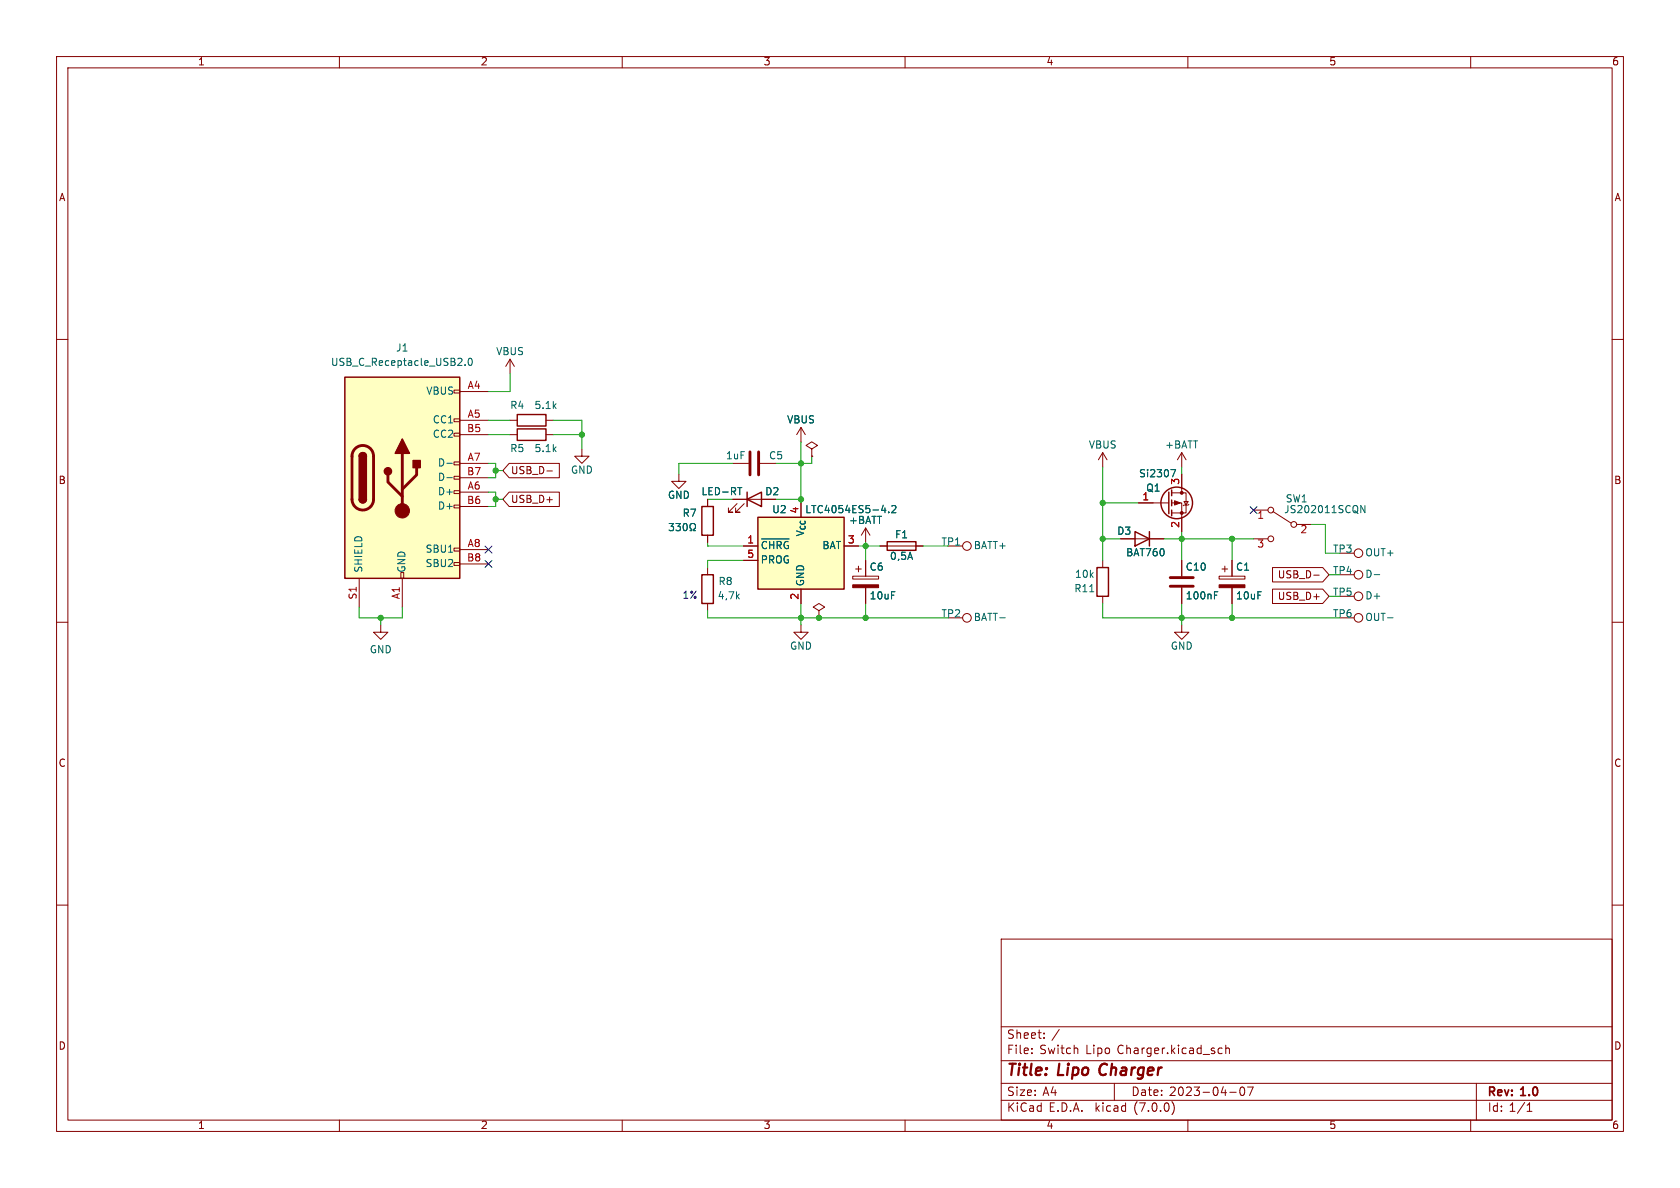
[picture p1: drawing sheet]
<svg xmlns="http://www.w3.org/2000/svg" width="297mm" height="210mm" viewBox="0 0 297 210" stroke-linecap="round" stroke-linejoin="round" font-family="sans-serif">
<g fill="none" stroke="#840000" stroke-width=".18">
<path d="M10 10h277v190h-277zM12 12h273v186h-273zM60 10v2M110 10v2M160 10v2M210 10v2M260 10v2M10 60h2M285 60h2M80.3 76.6h1v.5h-1zM80.3 74h1v.5h-1zM80.3 69h1v.5h-1z"/>
<path d="M81.3 74.3h5.1M81.3 69.2h5.1M81.3 76.8h5.1M90.2 74.3h1.2M90.2 76.8h1.2M90.2 63.5l-.8 1.3M90.2 63.5v2.5M90.2 63.5l.7 1.3M96.5 74.3h1.3M96.5 76.8h1.3M102.9 79.4v1.2h1.2l-1.2 1.3-1.3-1.3h1.3M141.6 75.6l-.8 1.2"/>
<path d="M141.6 75.6v2.5M141.6 75.6l.8 1.2M143.5 79.4l1-.7-1-.6-1 .6 1 .7v1.2M80.3 99.4h1v.5h-1zM80.3 96.9h1v.5h-1zM80.3 89.3h1v.5h-1zM80.3 86.7h1v.5h-1zM80.3 84.2h1v.5h-1zM80.3 81.7h1v.5h-1zM81.3 87h5.1M81.3 81.9h5.1M81.3 97.2h5.1"/>
<path d="M81.3 89.5h5.1M81.3 84.5h5.1M81.3 99.7h5.1M90 81.9h8.9v2.6h-8.9l-1.1-1.3zM90 87h8.9v2.5h-8.9l-1.1-1.2zM96.7 83.3h.9M120 83.8v1.3h1.3l-1.3 1.3-1.3-1.3h1.3M125.1 88.3v1.2M125.1 94.6v1.3M129.5 81.9h2.8M129.5 88.3h7.7M130.3 89l-1.5 1.6h.7h-.7v-.8"/>
<path d="M131.4 96.5h2.6M131.4 99.1h2.6M131.6 89l-1.6 1.6h.8h-.8v-.8M134.4 81.9h2.8M143.5 80.6h.1M149.2 96.5h2.6M153 93.3l-.7 1.3M153 93.3v2.6M153 99.1v2.8M153 93.3l.8 1.3M155.6 96.5h7.6M167.6 96.5h2.6"/>
<path d="M194.9 80v2.6M194.9 99.1v1.2M194.9 80l-.7 1.3M194.9 80l.8 1.3M198.1 95.3h7.6M201.3 88.9h5.3M207.1 88.9h1.8v5.1M207.1 87.1h2.6v3.6h-2.6M208.9 80v2.6M208.9 83.8v3.3M208.9 99.1v2.8M208.9 80l-.7 1.3"/>
<path d="M208.9 80l.8 1.3M209.3 88.6h.8l-.4 .7zM210.2 89.2l-.1 .1h-.8l-.1 .1M217.8 99.1v2.8M221.6 90.2h2.6M221.6 95.3h2.6M225 90.4l3.2 2.1M229.2 92.7h2.6M10 110h2M63.5 102.2v5.1M67.3 110.5v1.3h1.3l-1.3 1.2-1.3-1.2h1.3M70.9 101.2h.5v1h-.5z"/>
<path d="M71.1 102.2v5.1M125.1 100.3v1.3M125.1 106.7v1.3M141.6 110.5v1.3h1.3l-1.3 1.2-1.3-1.2h1.3M141.6 104.1v2.6M144.8 108l1-.7-1-.6-1 .6 1 .7v1.2M144.8 109.2h.1M150.7 101.9h4.6v.5h-4.6zM151.3 100.6h1M151.8 100.1v1M153 103.9v2.8M167.6 109.2h2.6"/>
<path d="M194.9 105.4v1.3M208.9 110.5v1.3h1.3l-1.3 1.2-1.3-1.2h1.3M208.9 103.9v2.8M215.5 101.9h4.6v.5h-4.6zM216 100.6h1M216.5 100.1v1M217.8 103.9v2.8M225 104.1h8.8l1.1 1.3-1.1 1.3h-8.8zM225 100.3h8.8l1.1 1.3-1.1 1.3h-8.8zM232.3 101.7h.9M236.9 109.2h2.5M236.9 105.4h2.5"/>
<path d="M285 110h2M10 160h2M285 160h2M177 166h108v32h-108zM60 198v2M110 198v2M160 198v2M177 194.5h108M177 191.5h108M177 187.5h108M177 181.5h108M182.4 186.1v.2"/>
<path d="M182.4 185.3v.2M184.6 183.4v.2M184.6 182.6v.2M190.5 185.3v1M197 191.5v3M207.2 194.8a1.74 1.74 0 0 1 0 2.2M210 198v2M215.5 186.2h.6M215.5 185.3h.6M216.7 185.4l.2-.1h.4v1M216.7 184.8v1.5M217.4 193.1h1.1"/>
<path d="M219.4 192.2h.1a.81 .81 0 0 1 .6 .6 .81 .81 0 0 1-.3 .8l-.1 .1a.81 .81 0 0 1-.6-.7 .81 .81 0 0 1 .3-.8zM220.5 192.2h1l-.6 1.5M260 198v2M261 191.5v6.5M270 196.5h.8M270 195.4l.4-.4v1.5"/>
<circle cx="170.9" cy="96.5" r=".76"/>
<circle cx="224.7" cy="90.2" r=".51"/>
<circle cx="224.7" cy="95.3" r=".51"/>
<circle cx="228.7" cy="92.7" r=".51"/>
<circle cx="240.2" cy="97.8" r=".76"/>
<circle cx="170.9" cy="109.2" r=".76"/>
<circle cx="240.2" cy="101.6" r=".76"/>
<circle cx="240.2" cy="109.2" r=".76"/>
<circle cx="240.2" cy="105.4" r=".76"/>
</g>
<g fill="none" stroke="#840000" stroke-width=".25">
<path d="M61 66.7h20.3v35.5h-20.3zM91.4 73.3h5.1v2h-5.1zM91.4 75.8h5.1v2.1h-5.1zM63.5 88.3a.64 .64 0 0 0 .6 .6 .64 .64 0 0 0 .7-.6M63.5 80.6a.64 .64 0 0 1 .6-.6 .64 .64 0 0 1 .7 .6M124.1 89.5h2v5.1h-2zM132.1 88.3l2.5-1.3v2.5zM132.1 87v2.5M134 91.4h15.2v12.7h-15.2zM156.8 95.8h5.1v1.5h-5.1zM200.7 94l2.5 1.3-2.5 1.2zM203.2 94v2.5"/>
<path d="M206.6 87v3.8M207.1 86.6v1M207.1 88.4v1M207.1 90.2v1M124.1 101.6h2v5.1h-2zM193.9 100.3h2.1v5.1h-2.1z"/>
<circle cx="208" cy="88.9" r="2.79"/>
</g>
<g fill="#ffffc2" stroke="#ffffc2" stroke-width=".18">
<path d="M61 66.7h20.3v35.5h-20.3z"/>
<path d="M134 91.4h15.2v12.7h-15.2z"/>
</g>
<path d="M62.8 79.3a1.9 1.9 0 0 1 2.1-.4 1.9 1.9 0 0 1 1.1 1.7v7.7a1.91 1.91 0 0 1-1.9 1.9 1.91 1.91 0 0 1-1.9-1.9v-7.8l.2-.7zM132.6 79.9v4M134.1 79.9v4M68.6 83.9v1.3l2.5 2.6M71.1 80.1v10.2M73.7 82.7v1.2l-2.6 2.6M206.9 103.6h4M206.9 102.1h4" fill="none" stroke="#840000" stroke-width=".51"/>
<g fill="#840000" stroke="#840000" stroke-width=".25">
<path d="M63.5 88.3h1.3a.64 .64 0 0 1-.7 .6 .64 .64 0 0 1-.6-.6z"/>
<path d="M63.5 80.6h1.3v7.7h-1.3z"/>
<path d="M63.7 80.2a.64 .64 0 0 1 .7-.1 .64 .64 0 0 1 .4 .5h-1.3z"/>
<path d="M71.1 77.6l1.3 2.5h-2.6z"/>
<path d="M73 81.4h1.3v1.3h-1.3z"/>
<circle cx="68.6" cy="83.3" r=".63"/>
</g>
<g fill="#840000" stroke="#840000" stroke-width=".18">
<path d="M150.7 103.4h4.6v.5h-4.6z"/>
<path d="M207.6 88.5l1.1 .4-1.1 .4z"/>
<path d="M215.5 103.4h4.6v.5h-4.6z"/>
<circle cx="71.1" cy="90.3" r="1.27"/>
<circle cx="208.9" cy="90.7" r=".25"/>
<circle cx="208.9" cy="87.1" r=".25"/>
</g>
<g fill="none" stroke="#006464" stroke-width=".18">
<path d="M82.2 64.5v.1M82.9 63.5l.2-.2a.68 .68 0 0 1 .4 .7 .68 .68 0 0 1-.4 .6l-.2-.1-.1-.4zM79 81.9h1M79 84.4h1M79.3 97.6h.7M118.3 92.5h.8l-.4 .5 .3 .1v.6l-.2 .1-.5-.1M119.5 92.5h.8l-.4 .5 .3 .1v.6l-.2 .1-.5-.1M120.9 92.7l.2-.2a.68 .68 0 0 1 .4 .7 .68 .68 0 0 1-.4 .6l-.2-.1-.1-.4zM122 93.8h.3v-.2a.54 .54 0 0 1-.3-.8 .54 .54 0 0 1 .8-.2 .58 .58 0 0 1-.2 1v.2h.3M130.4 86.2h.7M134.6 95.3h4.9M135.5 95.8l-.2-.1-.3 .1-.3 .5"/>
<path d="M136.1 95.7v1.3M136.8 95.7v1.3M138.1 96.1l-.1-.3-.6-.1v1.3M139.3 95.8h-.5l-.2 .5M155.8 90.2h.8M157.1 90.5v.1M157.7 89.5l.4-.1 .3 .3-.8 .9h.8M207 83h.8l-.5 1.3M241.3 89.4v1.2l-.7-1.2v1.2M214.7 104.6h.6M242.9 101.6h1M245.3 109.2h1"/>
</g>
<g fill="none" stroke="#009600" stroke-width=".18">
<path d="M86.4 76.8h3.8M86.4 74.3h3.8M90.2 66v3.2h-3.8M97.8 74.3h5.1v5.1M97.8 76.8h5.1M141.6 78.1v10.8M86.4 81.9h1.2v2.6h-1.2M86.4 87h1.2v2.5h-1.2M87.6 88.3h1.3M87.6 83.2h1.3M125.1 95.9v.6h6.3M125.1 88.3h4.4"/>
<path d="M129.5 81.9h-9.5v1.9M131.4 99.1h-6.3v1.2M137.2 88.3h4.4M143.5 80.6v1.3h-6.3M151.8 96.5h3.8M153 95.9v3.2M163.2 96.5h4.4M194.9 82.6v16.5M194.9 95.3h3.2M194.9 88.9h6.4M205.7 95.3h15.9M208.9 82.6v1.2"/>
<path d="M208.9 94v5.1M217.8 95.3v3.8M231.8 92.7h2.5v5.1h2.6M63.5 107.3v1.9h7.6v-1.9M67.3 109.2v1.3M125.1 108v1.2h42.5M141.6 106.7v3.8M153 106.7v2.5M194.9 106.7v2.5h42M208.9 106.7v3.8M217.8 106.7v2.5M234.9 105.4h2"/>
<path d="M234.9 101.6h2"/>
</g>
<path d="M85.8 99.1l1.2 1.2M85.8 96.5l1.2 1.3M87 99.1l-1.2 1.2M87 96.5l-1.2 1.3M221 89.6l1.2 1.2M222.2 89.6l-1.2 1.2" fill="none" stroke="#000084" stroke-width=".18"/>
<g fill="#009600" stroke="#009600" stroke-width=".18">
<circle cx="87.6" cy="83.2" r=".46"/>
<circle cx="87.6" cy="88.3" r=".46"/>
<circle cx="67.3" cy="109.2" r=".46"/>
<circle cx="153" cy="109.2" r=".46"/>
<circle cx="144.8" cy="109.2" r=".46"/>
<circle cx="194.9" cy="88.9" r=".46"/>
<circle cx="194.9" cy="95.3" r=".46"/>
<circle cx="208.9" cy="109.2" r=".46"/>
<circle cx="153" cy="96.5" r=".46"/>
<circle cx="141.6" cy="81.9" r=".46"/>
<circle cx="141.6" cy="88.3" r=".46"/>
<circle cx="102.9" cy="76.8" r=".46"/>
<circle cx="141.6" cy="109.2" r=".46"/>
<circle cx="217.8" cy="95.3" r=".46"/>
<circle cx="208.9" cy="95.3" r=".46"/>
<circle cx="217.8" cy="109.2" r=".46"/>
</g>
<g font-size="2.8" fill="#840000">
<text x="178" y="190.8">Title:</text>
<text x="187.1" y="190.8">Lipo Charger</text>
</g>
<g font-size="2.1" fill="#840000">
<text x="178" y="183.9">Sheet:</text>
<text x="185.9" y="183.9">/</text>
<text x="178" y="186.6">File:</text>
<text x="183.8" y="186.6">Switch</text>
<text x="192" y="186.6">Lipo</text>
<text x="197.6" y="186.6">Charger.kicad_sch</text>
<text x="178" y="196.8">KiCad</text>
<text x="178" y="194">Size:</text>
<text x="184.3" y="194">A4</text>
<text x="185.4" y="196.8">E.D.A.</text>
<text x="193.7" y="196.8">kicad</text>
<text x="200" y="194">Date:</text>
<text x="200.6" y="196.8">(7.0.0)</text>
<text x="206.7" y="194">2023-04-07</text>
<text x="263" y="194.2">Rev:</text>
<text x="263" y="196.8">Id: 1/1</text>
<text x="269" y="194.2">1.0</text>
</g>
<g font-size="1.8" fill="#840000">
<text x="35" y="11.8">1</text>
<text x="85" y="11.8">2</text>
<text x="135" y="11.8">3</text>
<text x="185" y="11.8">4</text>
<text x="235" y="11.8">5</text>
<text x="285" y="11.8">6</text>
<text x="10.4" y="35.8">A</text>
<text x="285.4" y="35.8">A</text>
<text x="10.3" y="85.8">B</text>
<text x="90.3" y="84.1">USB_D-</text>
<text x="90.3" y="89.2">USB_D+</text>
<text x="285.3" y="85.8">B</text>
<text x="225.8" y="106.3">USB_D+</text>
<text x="225.8" y="102.5">USB_D-</text>
<text x="10.3" y="135.8">C</text>
<text x="285.3" y="135.8">C</text>
<text x="10.3" y="185.8">D</text>
<text x="285.3" y="185.8">D</text>
<text x="35" y="199.8">1</text>
<text x="85" y="199.8">2</text>
<text x="135" y="199.8">3</text>
<text x="185" y="199.8">4</text>
<text x="235" y="199.8">5</text>
<text x="285" y="199.8">6</text>
</g>
<g font-size="1.8" fill="#006464">
<text x="58.4" y="65">USB_C_Receptacle_USB2.0</text>
<text x="70" y="62.4">J1</text>
<text x="87.7" y="63.1">VBUS</text>
<text x="75.2" y="70">VBUS</text>
<text x="76.4" y="75.1">CC1</text>
<text x="76.4" y="77.7">CC2</text>
<text x="90.1" y="72.6">R4</text>
<text x="94.4" y="72.6">5.1k</text>
<text x="139.1" y="75.1">VBUS</text>
<text x="77.3" y="82.7">D-</text>
<text x="90.1" y="80.2">R5</text>
<text x="94.4" y="80.2">5.1k</text>
<text x="128.3" y="81.5">1uF</text>
<text x="135.9" y="81.5">C5</text>
<text x="192.4" y="79.6">VBUS</text>
<text x="205.9" y="79.6">+BATT</text>
<text x="77.3" y="87.8">D+</text>
<text x="77.3" y="85.3">D-</text>
<text x="100.9" y="84">GND</text>
<text x="118" y="88.5">GND</text>
<text x="123.9" y="87.8">LED-RT</text>
<text x="135.2" y="87.8">D2</text>
<text x="201.3" y="84.6">Si2307</text>
<text x="202.6" y="87.2">Q1</text>
<text x="227.2" y="89.1">SW1</text>
<text x="77.3" y="90.4">D+</text>
<text x="120.6" y="91.6">R7</text>
<text x="136.5" y="91">U2</text>
<text x="142.3" y="91">LTC4054ES5-4.2</text>
<text x="142.4" y="95" transform="rotate(-90 142.4 95)">V_{CC}</text>
<text x="150" y="92.9">+BATT</text>
<text x="158.2" y="95.4">F1</text>
<text x="197.5" y="94.8">D3</text>
<text x="227" y="91">JS202011SCQN</text>
<text x="64.3" y="101.2" transform="rotate(-90 64.3 101.2)">SHIELD</text>
<text x="71.9" y="101.2" transform="rotate(-90 71.9 101.2)">GND</text>
<text x="75.1" y="98">SBU1</text>
<text x="75.1" y="100.5">SBU2</text>
<text x="134.5" y="98">~{CHRG}</text>
<text x="134.5" y="99.9">PROG</text>
<text x="145.3" y="97.3">BAT</text>
<text x="153.7" y="101.2">C6</text>
<text x="157.3" y="99.3">0,5A</text>
<text x="166.4" y="96.7">TP1</text>
<text x="172.1" y="97.3">BATT+</text>
<text x="199" y="98.6">BAT760</text>
<text x="209.6" y="101.2">C10</text>
<text x="218.4" y="101.2">C1</text>
<text x="235.6" y="98">TP3</text>
<text x="235.6" y="101.8">TP4</text>
<text x="241.3" y="98.6">OUT+</text>
<text x="126.8" y="106.2">4,7k</text>
<text x="127" y="103.7">R8</text>
<text x="142.4" y="103.6" transform="rotate(-90 142.4 103.6)">GND</text>
<text x="153.7" y="106.2">10uF</text>
<text x="189.9" y="105">R11</text>
<text x="190" y="102.4">10k</text>
<text x="209.6" y="106.2">100nF</text>
<text x="218.4" y="106.2">10uF</text>
<text x="235.6" y="105.6">TP5</text>
<text x="241.3" y="106.2">D+</text>
<text x="241.3" y="102.4">D-</text>
<text x="166.4" y="109.4">TP2</text>
<text x="172.1" y="110">BATT-</text>
<text x="235.6" y="109.4">TP6</text>
<text x="241.3" y="110">OUT-</text>
<text x="65.3" y="115.8">GND</text>
<text x="139.6" y="115.1">GND</text>
<text x="206.9" y="115.1">GND</text>
</g>
<g font-size="1.8" fill="#a90000">
<text x="82.6" y="69">A4</text>
<text x="82.5" y="76.6">B5</text>
<text x="82.6" y="74">A5</text>
<text x="82.6" y="81.7">A7</text>
<text x="82.5" y="89.3">B6</text>
<text x="82.5" y="84.2">B7</text>
<text x="82.6" y="86.7">A6</text>
<text x="201.9" y="88.6">1</text>
<text x="208.7" y="85.8" transform="rotate(-90 208.7 85.8)">3</text>
<text x="141.4" y="90.8" transform="rotate(-90 141.4 90.8)">4</text>
<text x="208.7" y="93.4" transform="rotate(-90 208.7 93.4)">2</text>
<text x="222.2" y="92.1">1</text>
<text x="229.8" y="94.6">2</text>
<text x="82.5" y="99.4">B8</text>
<text x="82.6" y="96.9">A8</text>
<text x="132" y="96.3">1</text>
<text x="132" y="98.8">5</text>
<text x="149.8" y="96.3">3</text>
<text x="222.2" y="97.2">3</text>
<text x="63.2" y="106" transform="rotate(-90 63.2 106)">S1</text>
<text x="70.9" y="106" transform="rotate(-90 70.9 106)">A1</text>
<text x="141.4" y="106.1" transform="rotate(-90 141.4 106.1)">2</text>
</g>
<text font-size="1.8" fill="#0000c2" x="120.6" y="106">1%</text>
</svg>
